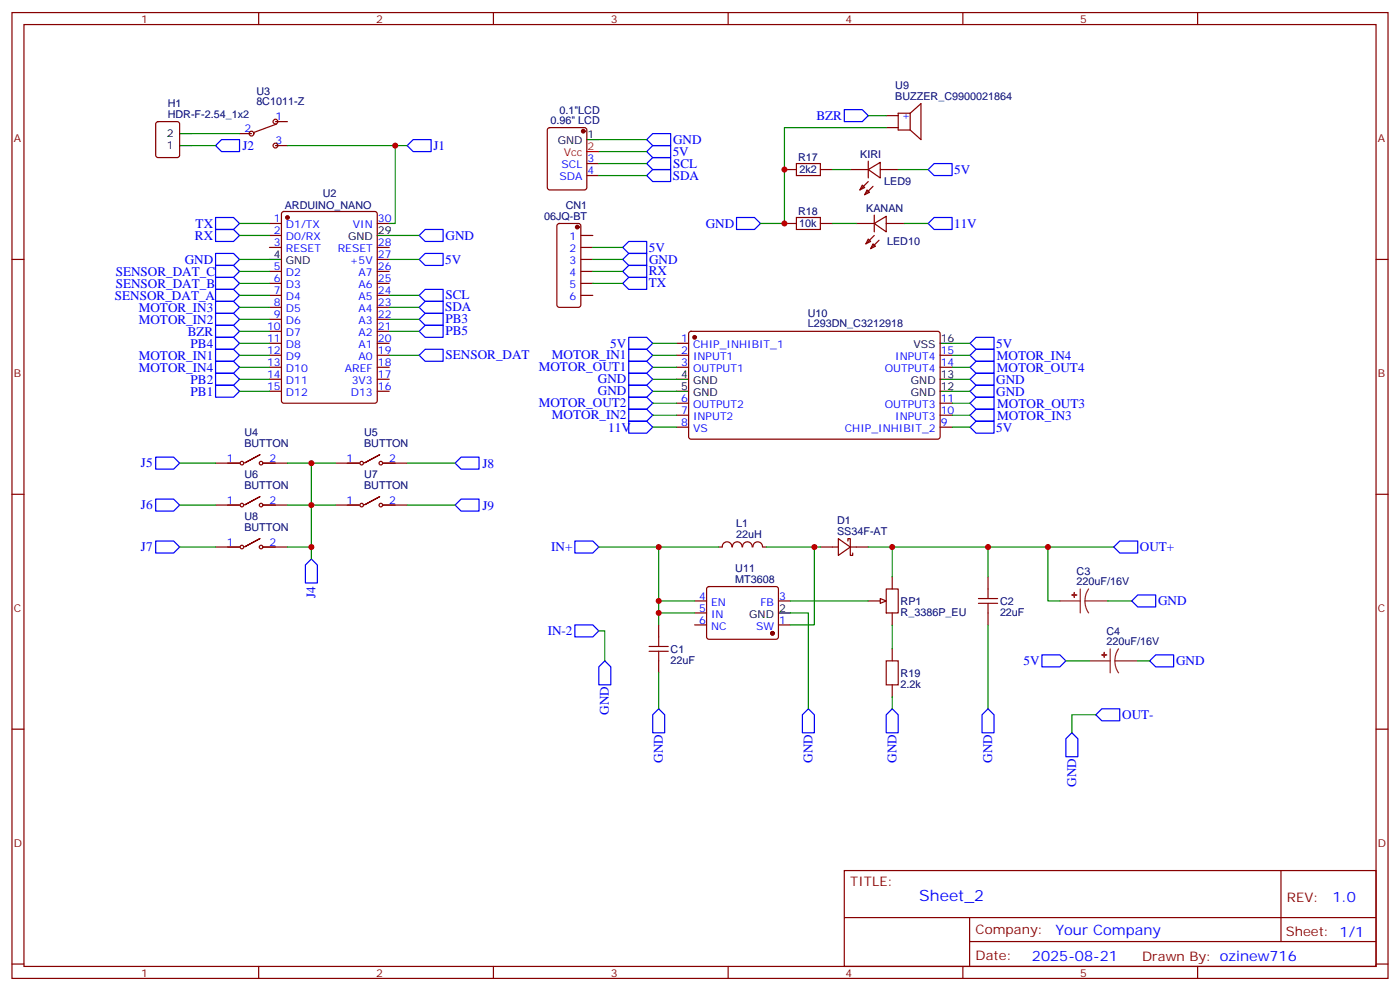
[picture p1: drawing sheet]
<svg xmlns="http://www.w3.org/2000/svg" width="412mm" height="292mm" viewBox="0 0 412 292" stroke-linecap="round" stroke-linejoin="round" font-family="sans-serif">
<g fill="none" stroke="#870000" stroke-width=".35">
<path d="M3.5 3.7h405.4v284.3h-405.4zM7.1 7.2h398.2v277.3h-398.2zM76.2 3.7v3.5M145.3 3.7v3.5M214.5 3.7v3.5M283.6 3.7v3.5M352.8 3.7v3.5M46.1 36l.5-.2h5.6l.7 .4v9.5l-.4 .6-5.9 .1-.7-.5v-9.4zM70.6 39.3h3.5M81.1 35.8h3.6M81.5 36.5l-6.7 2.5M161.5 37.8l.4-.2h10.3l.6 .4 .1 17.2-.5 .7h-10.5l-.6-.4-.1-17.2z"/>
<path d="M261.1 37.6h3.5M261.1 34h3.5M268.1 33.3h-3.5v5h3.5M268.1 33.3v5M268.1 33.3l3.2-2.8v10.6l-3.2-2.8M81.1 42.9h3.6M172.9 48.2h3.5M172.9 51.7h3.5M231.1 49.9h3.5M241.7 49.9h3.5M250.5 49.9h5.3M254 54.5l.7 .7-1.4 .7z"/>
<path d="M255.4 55.9l.7 .7-1.4 .7zM255.8 49.9l3.5-2.1v4.6zM255.8 53.4l-2.5 2.5M255.8 47.4v5M257.2 54.9l-2.5 2.4M259.3 49.9h5.3M3.5 76.4h3.6M79.4 65.8h3.5M79.4 69.3h3.5M79.4 72.8h3.5M79.4 79.9h3.5M83.1 62.5l.5-.2h26.8l.7 .4v55.3l-.4 .7h-27.1l-.6-.5-.1-55.2z"/>
<path d="M111.1 76.4h3.6M111.1 65.8h3.6M111.1 72.8h3.6M111.1 79.9h3.6M164.3 66l.4-.2h5.7l.6 .4 .1 23.6-.5 .6-5.9 .1-.6-.5-.1-23.5zM171.1 76.4h3.5M171.1 69.3h3.5M171.1 72.8h3.5M171.1 79.9h3.5M231.1 65.8h3.5M241.7 65.8h3.5M252.2 65.8h5.3"/>
<path d="M255.8 70.4l.7 .7-1.4 .7zM257.2 71.8l.7 .7-1.4 .7zM257.5 65.8l3.6-2.1v4.6zM257.5 69.3l-2.4 2.5M257.5 63.3v5M258.9 70.7l-2.4 2.5M261.1 65.8h5.2M405.3 76.4h3.6M79.4 83.4h3.5M79.4 87h3.5M79.4 90.5h3.5M79.4 94h3.5"/>
<path d="M79.4 97.5h3.5M111.1 83.4h3.6M111.1 87h3.6M111.1 90.5h3.6M111.1 94h3.6M111.1 97.5h3.6M171.1 83.4h3.5M171.1 87h3.5M203.1 97.7l.5-.2 72.9 .1 .4 .6v30.7l-.7 .4-72.9-.1-.5-.6v-30.4zM79.4 101.1h3.5M79.4 104.6h3.5M79.4 108.1h3.5"/>
<path d="M79.4 111.7h3.5M79.4 115.2h3.5M111.1 101.1h3.6M111.1 104.6h3.6M111.1 108.1h3.6M111.1 111.7h3.6M111.1 115.2h3.6M199.3 101.1h3.5M199.3 104.6h3.5M199.3 108.1h3.5M199.3 118.7h3.5M276.9 104.6h3.6"/>
<path d="M276.9 108.1h3.6M276.9 118.7h3.6M63.5 136.3h7.1M76.6 133.9l-4.6 2.4 4.6-2.4M77.6 136.3h7.1M98.8 136.3h7M111.8 133.9l-4.6 2.4 4.6-2.4M112.9 136.3h7M199.3 122.2h3.5M199.3 125.8h3.5M276.9 122.2h3.6M276.9 125.8h3.6"/>
<path d="M3.5 145.5h3.6M63.5 148.7h7.1M76.6 146.2l-4.6 2.5 4.6-2.5M76.6 158.6l-4.6 2.4 4.6-2.4M77.6 148.7h7.1M98.8 148.7h7M111.8 146.2l-4.6 2.5 4.6-2.5M112.9 148.7h7M246.9 158.6l3.6 2.4-3.6 2.5zM249.8 159.3v-.7h.7v4.9h.7v-.7M405.3 145.5h3.6M63.5 161h7.1"/>
<path d="M77.6 161h7.1M204.6 176.9h3.5M208.4 172.9l.4-.2h19.8l.5 .2 .2 .5-.1 14.4-.6 .4-20-.1-.5-.6v-14.1zM215.6 161a1.41 1.41 0 0 0-1.4-1.5 1.41 1.41 0 0 0-1.4 1.5h-1.1M215.8 161a1.41 1.41 0 0 1 1.4-1.5 1.41 1.41 0 0 1 1.4 1.5M218.7 161a1.41 1.41 0 0 1 1.5-1.5 1.41 1.41 0 0 1 1.4 1.5M221.8 161a1.41 1.41 0 0 1 1.4-1.5 1.41 1.41 0 0 1 1.4 1.5M224.7 161h1.1M229.3 176.9h3.5M241.7 161h5.2M250.5 161h5.3M255.8 176.9h3.5"/>
<path d="M261.1 173.4h3.5v7h-3.5zM262.8 169.9v3.5M291 169.9v3.5M194 184v3.5M194 194.6v3.5M204.6 184h3.5M204.6 180.4h3.5M229.3 184h3.5M262.8 180.4v3.6M262.8 191v3.6M291 180.4v3.6M3.5 214.7h3.6"/>
<path d="M262.8 201.6v3.5M405.3 214.7h3.6M248.7 256.3h156.6v28.2h-156.6zM377.3 256.3v20.9M248.7 270.1h156.5M285.6 277.2h119.6M285.6 270.1v14.2M3.5 283.8h3.6M76.2 284.5v3.5M145.3 284.5v3.5M214.5 284.5v3.5M283.6 284.5v3.5"/>
<path d="M352.8 284.5v3.5M405.3 283.8h3.6"/>
<circle cx="74.1" cy="39.3" r=".71"/>
<circle cx="81.1" cy="35.8" r=".71"/>
<circle cx="81.1" cy="42.9" r=".71"/>
<circle cx="71.3" cy="136.3" r=".53"/>
<circle cx="76.9" cy="136.3" r=".53"/>
<circle cx="106.5" cy="136.3" r=".53"/>
<circle cx="112.2" cy="136.3" r=".53"/>
<circle cx="71.3" cy="148.7" r=".53"/>
<circle cx="76.9" cy="148.7" r=".53"/>
<circle cx="106.5" cy="148.7" r=".53"/>
<circle cx="112.2" cy="148.7" r=".53"/>
<circle cx="71.3" cy="161" r=".53"/>
<circle cx="76.9" cy="161" r=".53"/>
</g>
<g fill="#870000" stroke="#870000" stroke-width=".35">
<circle cx="84.7" cy="64" r=".53"/>
<circle cx="171.8" cy="38.6" r=".53"/>
<circle cx="170" cy="66.9" r=".53"/>
<circle cx="204.6" cy="99.3" r=".53"/>
<circle cx="227.5" cy="186.4" r=".53"/>
</g>
<path d="M52.9 39.3h3.5M52.9 42.9h3.5M172.9 41.1h3.5M79.4 76.4h3.5M111.1 69.3h3.6M199.3 111.7h3.5M199.3 115.2h3.5M276.9 111.7h3.6M276.9 115.2h3.6M276.9 101.1h3.6M229.3 180.4h3.5" fill="none" stroke="#000" stroke-width=".35"/>
<g fill="none" stroke="#00f" stroke-width=".35">
<path d="M248.7 32.3h5.3l1.8 1.7-1.8 1.8h-5.3zM63.5 42.9l1.8-1.8h5.3v3.5h-5.3zM119.9 42.9l1.8-1.8h5.3v3.5h-5.3zM190.5 41.1l1.8-1.8h5.3v3.6h-5.3zM190.5 44.6l1.8-1.7h5.3v3.5h-5.3zM190.5 48.2l1.8-1.8h5.3v3.5h-5.3zM190.5 51.7l1.8-1.8h5.3v3.5h-5.3zM273.4 49.9l1.8-1.7h5.3v3.5h-5.3zM63.5 64h5.3l1.8 1.8-1.8 1.8h-5.3zM63.5 67.6h5.3l1.8 1.7-1.8 1.8h-5.3zM63.5 74.6h5.3l1.8 1.8-1.8 1.7h-5.3zM63.5 78.1h5.3l1.8 1.8-1.8 1.8h-5.3z"/>
<path d="M123.5 69.3l1.7-1.7h5.3v3.5h-5.3zM123.5 76.4l1.7-1.8h5.3v3.5h-5.3zM183.4 72.8l1.8-1.7h5.3v3.5h-5.3zM183.4 76.4l1.8-1.8h5.3v3.5h-5.3zM183.4 79.9l1.8-1.8h5.3v3.6h-5.3zM217 64h5.2l1.8 1.8-1.8 1.8h-5.2zM273.4 65.8l1.8-1.8h5.3v3.6h-5.3zM63.5 81.7h5.3l1.8 1.7-1.8 1.8h-5.3zM63.5 85.2h5.3l1.8 1.8-1.8 1.7h-5.3zM63.5 88.7h5.3l1.8 1.8-1.8 1.8h-5.3zM63.5 92.3h5.3l1.8 1.7-1.8 1.8h-5.3zM63.5 95.8h5.3l1.8 1.7-1.8 1.8h-5.3z"/>
<path d="M63.5 99.3h5.3l1.8 1.8-1.8 1.7h-5.3zM123.5 87l1.7-1.8h5.3v3.5h-5.3zM123.5 90.5l1.7-1.8h5.3v3.6h-5.3zM123.5 94l1.7-1.7h5.3v3.5h-5.3zM123.5 97.5l1.7-1.7h5.3v3.5h-5.3zM183.4 83.4l1.8-1.7h5.3v3.5h-5.3zM185.2 99.3h5.3l1.8 1.8-1.8 1.7h-5.3zM63.5 102.8h5.3l1.8 1.8-1.8 1.8h-5.3zM63.5 106.4h5.3l1.8 1.7-1.8 1.8h-5.3zM63.5 109.9h5.3l1.8 1.8-1.8 1.7h-5.3zM63.5 113.4h5.3l1.8 1.8-1.8 1.7h-5.3zM123.5 104.6l1.7-1.8h5.3v3.6h-5.3z"/>
<path d="M185.2 102.8h5.3l1.8 1.8-1.8 1.8h-5.3zM185.2 106.4h5.3l1.8 1.7-1.8 1.8h-5.3zM185.2 109.9h5.3l1.8 1.8-1.8 1.7h-5.3zM185.2 113.4h5.3l1.8 1.8-1.8 1.7h-5.3zM185.2 116.9h5.3l1.8 1.8-1.8 1.8h-5.3zM285.8 101.1l1.7-1.8h5.3v3.5h-5.3zM285.8 108.1l1.7-1.7h5.3v3.5h-5.3zM285.8 115.2l1.7-1.8h5.3v3.5h-5.3zM287.5 102.8h5.3v3.6h-5.3l-1.7-1.8zM287.5 109.9h5.3v3.5h-5.3l-1.7-1.7zM287.5 116.9h5.3v3.6h-5.3l-1.7-1.8zM45.9 134.6h5.3l1.7 1.7-1.7 1.8h-5.3z"/>
<path d="M134.1 136.3l1.7-1.7h5.3v3.5h-5.3zM185.2 120.5h5.3l1.8 1.7-1.8 1.8h-5.3zM185.2 124h5.3l1.8 1.8-1.8 1.7h-5.3zM285.8 125.8l1.7-1.8h5.3v3.5h-5.3zM287.5 120.5h5.3v3.5h-5.3l-1.7-1.8zM45.9 146.9h5.3l1.7 1.8-1.7 1.8h-5.3zM45.9 159.3h5.3l1.7 1.7-1.7 1.8h-5.3zM134.1 148.7l1.7-1.8h5.3v3.6h-5.3zM169.3 159.3h5.3l1.8 1.7-1.8 1.8h-5.3zM91.7 164.6l1.8 1.7v5.3h-3.5v-5.3zM328.1 161l1.7-1.7h5.3v3.5h-5.3z"/>
</g>
<g fill="none" stroke="#008700" stroke-width=".35">
<path d="M56.4 39.3h14.2M255.8 34h5.3M261.1 37.6h-30v28.2h-7.1M56.4 42.9h7.1M84.7 42.9h31.7M119.9 42.9h-3.5v22.9h-1.7M176.4 41.1h14.1M176.4 44.6h14.1M176.4 48.2h14.1M176.4 51.7h14.1M245.2 49.9h5.3M264.6 49.9h8.8"/>
<path d="M70.6 65.8h8.8M70.6 69.3h8.8M70.6 76.4h8.8M70.6 79.9h8.8M114.7 69.3h8.8M114.7 76.4h8.8M174.6 76.4h8.8M174.6 79.9h8.8M174.6 72.8h8.8M245.2 65.8h7M266.3 65.8h7.1M70.6 83.4h8.8"/>
<path d="M70.6 87h8.8M70.6 90.5h8.8M70.6 94h8.8M70.6 97.5h8.8M114.7 87h8.8M114.7 90.5h8.8M114.7 94h8.8M114.7 97.5h8.8M174.6 83.4h8.8M70.6 101.1h8.8M70.6 104.6h8.8M70.6 108.1h8.8"/>
<path d="M70.6 111.7h8.8M70.6 115.2h8.8M114.7 104.6h8.8M192.3 101.1h7M192.3 104.6h7M192.3 108.1h7M192.3 111.7h7M192.3 115.2h7M192.3 118.7h7M280.5 101.1h5.3M280.5 104.6h5.3M280.5 108.1h5.3"/>
<path d="M280.5 111.7h5.3M280.5 115.2h5.3M280.5 118.7h5.3M52.9 136.3h10.6M84.7 136.3h7M98.8 136.3h-7.1v28.3M119.9 136.3h14.2M192.3 122.2h7M192.3 125.8h7M280.5 122.2h5.3M280.5 125.8h5.3M52.9 148.7h10.6"/>
<path d="M84.7 148.7h14.1M119.9 148.7h14.2M52.9 161h10.6M84.7 161h7M176.4 161h35.3M225.8 161h15.9M255.8 161h72.3M291 161v8.9M308.7 161v15.9h3.5"/>
</g>
<path d="M172.9 44.6h3.5" fill="none" stroke="#f00" stroke-width=".35"/>
<path d="M234.6 48.2h7.1v3.5h-7.1zM234.6 64h7.1v3.6h-7.1zM288.2 177.6h5.7M288.2 176.2h5.7M291 173.4v2.8M291 177.6v2.8M191.2 191.7h5.6M191.2 190.3h5.6M194 187.5v2.8M194 191.7v2.9M261.1 194.6h3.5v7h-3.5z" fill="none" stroke="#a10000" stroke-width=".35"/>
<path d="M312.2 176.9h6M318.2 173.4v7M319.6 176.9l.3 1.9 .8 1.6M319.6 176.9h6.7M320.7 173.4l-.8 1.7-.3 1.8" fill="none" stroke="#8c2424" stroke-width=".35"/>
<g fill="#8c2424" stroke="#8c2424" stroke-width=".35">
<path d="M316.4 174.4l.1 1.5z"/>
<path d="M315.7 175.2h1.4z"/>
</g>
<path d="M259.3 176.2l1.8 .7-1.8 .7z" fill="#f0f0f0" stroke="#870000" stroke-width=".35"/>
<g fill="none" stroke="#008700" stroke-width=".35">
<path d="M194 176.9h10.6M194 161v23M232.8 176.9h23M239.9 161v23h-7.1M262.8 161v8.9M326.3 176.9h7.1M176.4 185.7h1.8v8.9M194 198.1v10.6M194 180.4h10.6M232.8 180.4h5.3v28.3M262.8 184v7M291 184v24.7"/>
<path d="M314 194.6h7M335.1 194.6h3.6M262.8 205.1v3.6M322.8 210.4h-7.1v5.3"/>
</g>
<path d="M333.4 176.9l1.7-1.7h5.3v3.5h-5.3zM169.3 184h5.3l1.8 1.7-1.8 1.8h-5.3zM178.2 194.6l1.7 1.7v5.3h-3.5v-5.3zM306.9 192.8h5.3l1.8 1.8-1.8 1.7h-5.3zM338.7 194.6l1.7-1.8h5.3v3.5h-5.3zM194 208.7l1.8 1.7v5.3h-3.5v-5.3zM238.1 208.7l1.8 1.7v5.3h-3.5v-5.3zM262.8 208.7l1.8 1.7v5.3h-3.5v-5.3zM291 208.7l1.8 1.7v5.3h-3.5v-5.3zM315.7 215.7l1.8 1.8v5.3h-3.5v-5.3zM322.8 210.4l1.8-1.7h5.2v3.5h-5.2z" fill="none" stroke="#00f" stroke-width=".35"/>
<path d="M321 194.6h6M327 191v7.1M328.4 194.6l.3 1.8 .8 1.7M328.4 194.6h6.7M329.5 191l-.8 1.7-.3 1.9" fill="none" stroke="#8c2424" stroke-width=".35"/>
<g fill="#8c2424" stroke="#8c2424" stroke-width=".35">
<path d="M325.3 192.1v1.4z"/>
<path d="M324.6 192.8h1.4z"/>
</g>
<g fill="#c00">
<circle cx="116.4" cy="42.9" r=".88"/>
<circle cx="91.7" cy="136.3" r=".88"/>
<circle cx="91.7" cy="148.7" r=".88"/>
<circle cx="91.7" cy="161" r=".88"/>
<circle cx="231.1" cy="65.8" r=".88"/>
<circle cx="231.1" cy="49.9" r=".88"/>
<circle cx="291" cy="161" r=".88"/>
<circle cx="308.7" cy="161" r=".88"/>
<circle cx="262.8" cy="161" r=".88"/>
<circle cx="239.9" cy="161" r=".88"/>
<circle cx="194" cy="161" r=".88"/>
<circle cx="194" cy="176.9" r=".88"/>
<circle cx="194" cy="180.4" r=".88"/>
</g>
<text font-size="4.6" fill="#00f" x="270.8" y="265.3">Sheet_2</text>
<g font-size="4.2" fill="#00f">
<text x="392.5" y="265.6">1.0</text>
<text x="310.9" y="275.1">Your Company</text>
<text x="304" y="282.9">2025-08-21</text>
<text x="374" y="282.8">716</text>
</g>
<g font-size="3.9" fill="#00f">
<text x="240.5" y="35.3">BZR</text>
<text x="71.4" y="44.2">J2</text>
<text x="127.7" y="44.2">J1</text>
<text x="198.2" y="45.8">5V</text>
<text x="198.3" y="42.3">GND</text>
<text x="198.2" y="52.9">SDA</text>
<text x="198.3" y="49.4">SCL</text>
<text x="281.1" y="51.1">5V</text>
<text x="57.4" y="70.6">RX</text>
<text x="57.6" y="67.1">TX</text>
<text x="131.2" y="70.5">GND</text>
<text x="207.9" y="67.1">GND</text>
<text x="281.1" y="67">11V</text>
<text x="54.4" y="77.6">GND</text>
<text x="131.1" y="77.6">5V</text>
<text x="191.1" y="74">5V</text>
<text x="191.2" y="77.6">GND</text>
<text x="34.1" y="81.2">SENSOR_DAT_C</text>
<text x="191.1" y="81.1">RX</text>
<text x="33.8" y="88.2">SENSOR_DAT_A</text>
<text x="34.1" y="84.7">SENSOR_DAT_B</text>
<text x="131.2" y="88.2">SCL</text>
<text x="191.1" y="84.6">TX</text>
<text x="40.9" y="91.8">MOTOR_IN3</text>
<text x="40.9" y="95.3">MOTOR_IN2</text>
<text x="131.1" y="91.7">SDA</text>
<text x="131.2" y="95.2">PB3</text>
<text x="55.3" y="98.8">BZR</text>
<text x="131.2" y="98.7">PB5</text>
<text x="40.9" y="105.9">MOTOR_IN1</text>
<text x="56.2" y="102.3">PB4</text>
<text x="131.2" y="105.8">SENSOR_DAT</text>
<text x="162.6" y="105.8">MOTOR_IN1</text>
<text x="179.8" y="102.3">5V</text>
<text x="293.5" y="102.4">5V</text>
<text x="293.6" y="105.9">MOTOR_IN4</text>
<text x="40.9" y="109.4">MOTOR_IN4</text>
<text x="56.2" y="112.9">PB2</text>
<text x="158.7" y="109.3">MOTOR_OUT1</text>
<text x="176.1" y="112.9">GND</text>
<text x="293.5" y="113">GND</text>
<text x="293.6" y="109.4">MOTOR_OUT4</text>
<text x="56.2" y="116.5">PB1</text>
<text x="158.7" y="119.9">MOTOR_OUT2</text>
<text x="176.1" y="116.4">GND</text>
<text x="293.5" y="116.5">GND</text>
<text x="162.6" y="123.4">MOTOR_IN2</text>
<text x="293.8" y="120">MOTOR_OUT3</text>
<text x="293.8" y="123.5">MOTOR_IN3</text>
<text x="179.2" y="127.1">11V</text>
<text x="293.5" y="127.1">5V</text>
<text x="41.5" y="137.6">J5</text>
<text x="142.1" y="137.7">J8</text>
<text x="41.5" y="149.9">J6</text>
<text x="142.1" y="150">J9</text>
<text x="41.5" y="162.3">J7</text>
<text x="162.4" y="162.3">IN+</text>
<text x="335.8" y="162.3">OUT+</text>
<text x="92.9" y="176" transform="rotate(-90 92.9 176)">J4</text>
<text x="341.1" y="178.2">GND</text>
<text x="161.3" y="187">IN-2</text>
<text x="301.5" y="195.8">5V</text>
<text x="346.4" y="195.9">GND</text>
<text x="179.4" y="210.5" transform="rotate(-90 179.4 210.5)">GND</text>
<text x="330.6" y="211.7">OUT-</text>
<text x="195.3" y="224.6" transform="rotate(-90 195.3 224.6)">GND</text>
<text x="239.4" y="224.6" transform="rotate(-90 239.4 224.6)">GND</text>
<text x="264" y="224.6" transform="rotate(-90 264 224.6)">GND</text>
<text x="292.3" y="224.6" transform="rotate(-90 292.3 224.6)">GND</text>
<text x="317" y="231.6" transform="rotate(-90 317 231.6)">GND</text>
</g>
<g font-size="3.9" fill="#800">
<text x="250.5" y="260.9">TITLE:</text>
<text x="379.1" y="265.6">REV:</text>
<text x="287.4" y="275.1">Company:</text>
<text x="378.7" y="275.7">Sheet: 1/1</text>
<text x="287.4" y="282.8">Date:</text>
<text x="336.4" y="282.8">Draw</text>
<text x="346.6" y="282.8">n By: ozinew</text>
</g>
<g font-size="3.2" fill="#800">
<text x="41.6" y="6.7">1</text>
<text x="110.8" y="6.7">2</text>
<text x="179.9" y="6.7">3</text>
<text x="249.1" y="6.7">4</text>
<text x="318.2" y="6.7">5</text>
<text x="4.1" y="41.8">A</text>
<text x="405.9" y="41.8">A</text>
<text x="4.1" y="110.9">B</text>
<text x="405.9" y="110.9">B</text>
<text x="4.1" y="180.1">C</text>
<text x="405.9" y="180.1">C</text>
<text x="4.1" y="249.2">D</text>
<text x="405.9" y="249.2">D</text>
<text x="41.6" y="287.5">1</text>
<text x="110.8" y="287.5">2</text>
<text x="179.9" y="287.5">3</text>
<text x="249.1" y="287.5">4</text>
<text x="318.2" y="287.5">5</text>
</g>
<g font-size="3.2" fill="#000080">
<text x="75.5" y="27.9">U3</text>
<text x="263.7" y="29.5">BUZZER_C9900021864</text>
<text x="263.7" y="26.3">U9</text>
<text x="49.4" y="34.7">HDR-F-2.54_1x2</text>
<text x="49.4" y="31.6">H1</text>
<text x="75.5" y="31">8C1011-Z</text>
<text x="164.8" y="33.6">0.1&quot;LCD</text>
<text x="162.2" y="36.5">0.96&quot; LCD</text>
<text x="235.1" y="47.5">R17</text>
<text x="253.4" y="46.4">KIRI</text>
<text x="235.5" y="51.1">2k2</text>
<text x="95.1" y="58">U2</text>
<text x="260.5" y="54.6">LED9</text>
<text x="83.9" y="61.6">ARDUINO_NANO</text>
<text x="160.3" y="64.7">06JQ-BT</text>
<text x="166.6" y="61.6">CN1</text>
<text x="235.1" y="63.4">R18</text>
<text x="255.2" y="62.3">KANAN</text>
<text x="235.4" y="66.9">10k</text>
<text x="261.3" y="72.2">LED10</text>
<text x="238" y="93.4">U10</text>
<text x="238" y="96.4">L293DN_C3212918</text>
<text x="72" y="131.6">BUTTON</text>
<text x="72" y="128.4">U4</text>
<text x="107.3" y="131.6">BUTTON</text>
<text x="107.3" y="128.4">U5</text>
<text x="72" y="143.9">BUTTON</text>
<text x="72" y="140.8">U6</text>
<text x="107.3" y="143.9">BUTTON</text>
<text x="107.3" y="140.8">U7</text>
<text x="72" y="153.1">U8</text>
<text x="216.9" y="155.3">L1</text>
<text x="246.6" y="154.3">D1</text>
<text x="72" y="156.3">BUTTON</text>
<text x="216.9" y="158.5">22uH</text>
<text x="246.6" y="157.5">SS34F-AT</text>
<text x="216.6" y="171.6">MT3608</text>
<text x="216.6" y="168.5">U11</text>
<text x="317.1" y="172.3">220uF/16V</text>
<text x="317.1" y="169.2">C3</text>
<text x="265.3" y="178.1">RP1</text>
<text x="294.6" y="178.1">C2</text>
<text x="265.3" y="181.2">R_3386P_EU</text>
<text x="294.6" y="181.3">22uF</text>
<text x="326" y="190">220uF/16V</text>
<text x="326" y="186.8">C4</text>
<text x="197.6" y="195.4">22uF</text>
<text x="197.6" y="192.2">C1</text>
<text x="265.3" y="202.4">2.2k</text>
<text x="265.3" y="199.3">R19</text>
</g>
<g font-size="3.2" fill="#00f">
<text x="81.1" y="35.5">1</text>
<text x="265.6" y="35.1">+</text>
<text x="72.1" y="39">2</text>
<text x="81.1" y="42.5">3</text>
<text x="173" y="47.8">3</text>
<text x="164.8" y="53.1">SDA</text>
<text x="165.4" y="49.6">SCL</text>
<text x="173" y="51.3">4</text>
<text x="80.7" y="65.4">1</text>
<text x="111.3" y="65.4">30</text>
<text x="80.7" y="69">2</text>
<text x="84.2" y="67.2">D1/TX</text>
<text x="84.2" y="70.7">D0/RX</text>
<text x="103.9" y="67.2">VIN</text>
<text x="167.8" y="70.7">1</text>
<text x="80.7" y="72.5">3</text>
<text x="84.2" y="74.3">RESET</text>
<text x="99.5" y="74.3">RESET</text>
<text x="103" y="77.8">+5V</text>
<text x="111.3" y="76">27</text>
<text x="111.3" y="72.5">28</text>
<text x="167.8" y="74.3">2</text>
<text x="167.8" y="77.8">3</text>
<text x="80.7" y="79.6">5</text>
<text x="80.7" y="83.1">6</text>
<text x="84.2" y="81.3">D2</text>
<text x="105.6" y="81.3">A7</text>
<text x="111.3" y="83.1">25</text>
<text x="111.3" y="79.6">26</text>
<text x="167.8" y="81.3">4</text>
<text x="80.7" y="86.6">7</text>
<text x="84.2" y="84.8">D3</text>
<text x="84.2" y="88.4">D4</text>
<text x="105.6" y="88.4">A5</text>
<text x="105.6" y="84.8">A6</text>
<text x="111.3" y="86.6">24</text>
<text x="167.8" y="84.8">5</text>
<text x="167.8" y="88.4">6</text>
<text x="80.7" y="90.1">8</text>
<text x="80.7" y="93.7">9</text>
<text x="84.2" y="91.9">D5</text>
<text x="84.2" y="95.4">D6</text>
<text x="105.6" y="95.4">A3</text>
<text x="105.6" y="91.9">A4</text>
<text x="111.3" y="93.7">22</text>
<text x="111.3" y="90.1">23</text>
<text x="78.7" y="97.2">10</text>
<text x="78.7" y="100.7">11</text>
<text x="84.2" y="99">D7</text>
<text x="105.6" y="99">A2</text>
<text x="111.3" y="100.7">20</text>
<text x="111.3" y="97.2">21</text>
<text x="200.7" y="100.7">1</text>
<text x="78.7" y="104.2">12</text>
<text x="78.7" y="107.8">13</text>
<text x="84.2" y="102.5">D8</text>
<text x="84.2" y="106">D9</text>
<text x="105.6" y="106">A0</text>
<text x="105.6" y="102.5">A1</text>
<text x="111.3" y="107.8">18</text>
<text x="111.3" y="104.2">19</text>
<text x="200.7" y="104.2">2</text>
<text x="200.7" y="107.8">3</text>
<text x="204.2" y="102.5">CHIP_INHIBIT_1</text>
<text x="204.2" y="106">INPUT1</text>
<text x="263.7" y="106">INPUT4</text>
<text x="277.1" y="107.8">14</text>
<text x="277.1" y="104.2">15</text>
<text x="78.7" y="111.3">14</text>
<text x="84.2" y="109.5">D10</text>
<text x="84.2" y="113.1">D11</text>
<text x="101.6" y="109.5">AREF</text>
<text x="103.6" y="113.1">3V3</text>
<text x="111.3" y="111.3">17</text>
<text x="204.2" y="109.5">OUTPUT1</text>
<text x="260.6" y="109.5">OUTPUT4</text>
<text x="78.7" y="114.8">15</text>
<text x="84.2" y="116.6">D12</text>
<text x="103.3" y="116.6">D13</text>
<text x="111.3" y="114.8">16</text>
<text x="200.7" y="118.4">6</text>
<text x="277.1" y="118.4">11</text>
<text x="200.7" y="121.9">7</text>
<text x="200.7" y="125.4">8</text>
<text x="204.2" y="120.1">OUTPUT2</text>
<text x="204.2" y="123.6">INPUT2</text>
<text x="260.6" y="120.1">OUTPUT3</text>
<text x="263.7" y="123.6">INPUT3</text>
<text x="277.1" y="125.4">9</text>
<text x="277.1" y="121.9">10</text>
<text x="204.2" y="127.2">VS</text>
<text x="248.8" y="127.2">CHIP_INHIBIT_2</text>
<text x="66.8" y="136">1</text>
<text x="79.4" y="136">2</text>
<text x="102.1" y="136">1</text>
<text x="114.7" y="136">2</text>
<text x="66.8" y="148.3">1</text>
<text x="79.4" y="148.3">2</text>
<text x="102.1" y="148.3">1</text>
<text x="114.7" y="148.3">2</text>
<text x="66.8" y="160.7">1</text>
<text x="79.4" y="160.7">2</text>
<text x="205.9" y="176.6">4</text>
<text x="209.4" y="178.3">EN</text>
<text x="224" y="178.3">FB</text>
<text x="229.5" y="176.6">3</text>
<text x="205.9" y="180.1">5</text>
<text x="205.9" y="183.6">6</text>
<text x="209.4" y="181.9">IN</text>
<text x="209.4" y="185.4">NC</text>
<text x="222.7" y="185.4">SW</text>
<text x="229.5" y="183.6">1</text>
</g>
<g font-size="3.2">
<text x="49.1" y="40.4">2</text>
<text x="173" y="40.7">1</text>
<text x="49.1" y="43.9">1</text>
<text x="164.3" y="42.5">GND</text>
<text x="102.5" y="70.7">GND</text>
<text x="111.3" y="69">29</text>
<text x="80.7" y="76">4</text>
<text x="84.2" y="77.8">GND</text>
<text x="277.1" y="100.7">16</text>
<text x="269.1" y="102.5">VSS</text>
<text x="200.7" y="111.3">4</text>
<text x="204.2" y="113.1">GND</text>
<text x="268.3" y="113.1">GND</text>
<text x="277.1" y="111.3">13</text>
<text x="200.7" y="114.8">5</text>
<text x="204.2" y="116.6">GND</text>
<text x="268.3" y="116.6">GND</text>
<text x="277.1" y="114.8">12</text>
<text x="220.7" y="181.9">GND</text>
<text x="229.5" y="180.1">2</text>
</g>
<g font-size="3.2" fill="#f00">
<text x="166.1" y="46">Vcc</text>
<text x="173" y="44.3">2</text>
</g>
</svg>
